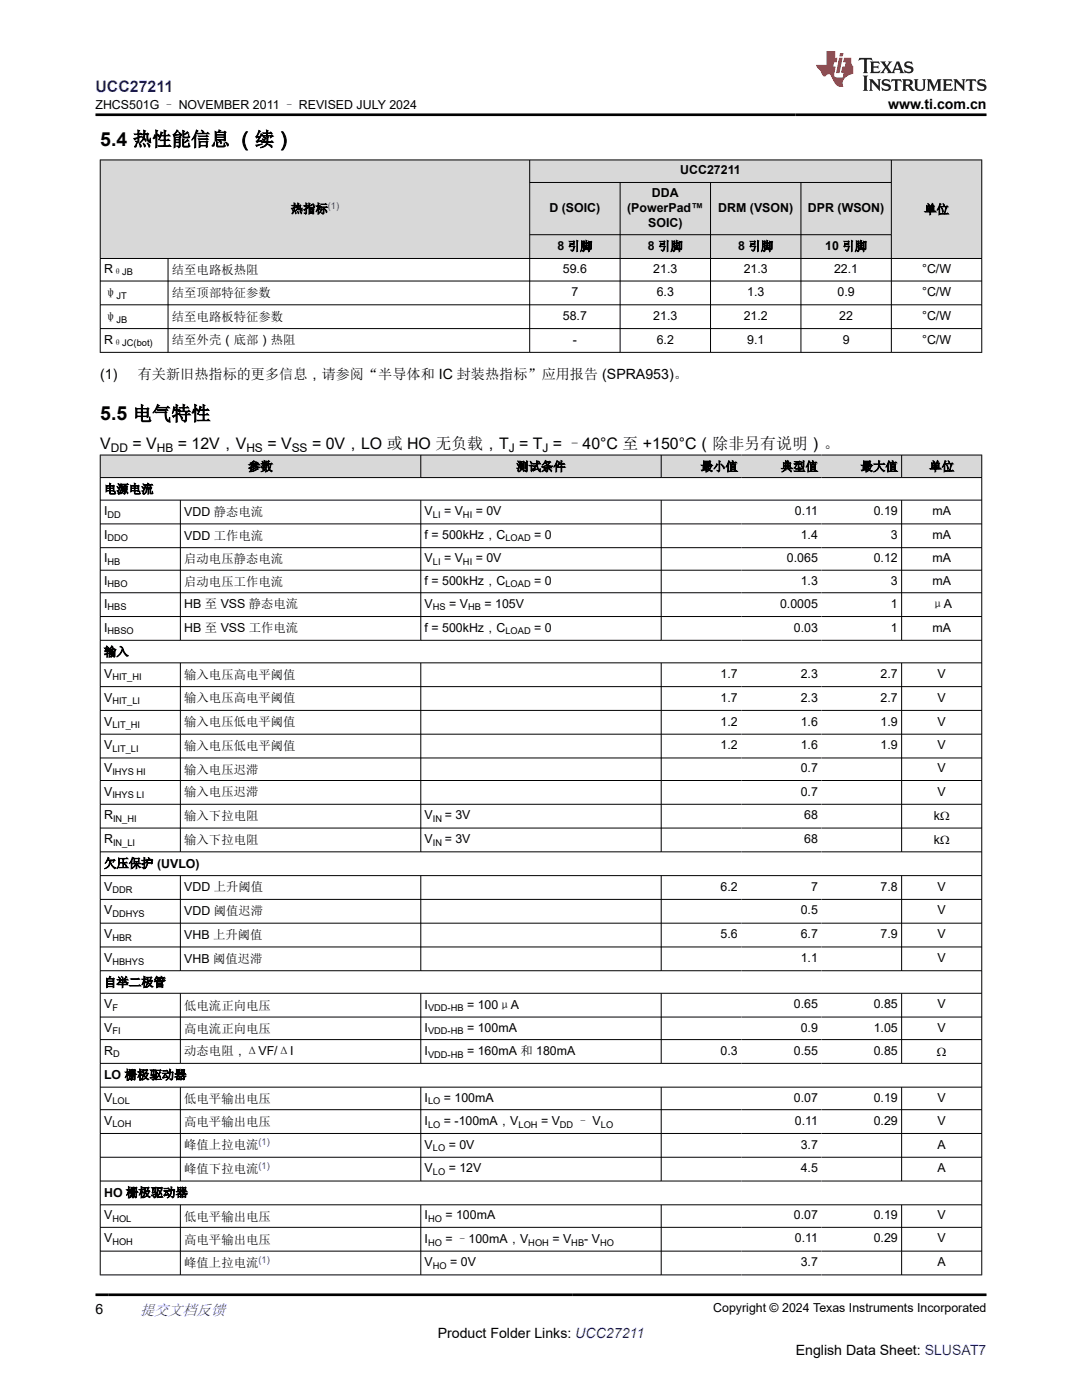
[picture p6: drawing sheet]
<svg xmlns="http://www.w3.org/2000/svg" width="216mm" height="279mm" viewBox="0 0 216 279" stroke-linecap="round" stroke-linejoin="round" font-family="sans-serif">
<g fill="#d8d8d8">
<path d="M20 31.9h175.9v4.5h-175.9z" fill-rule="evenodd"/>
<path d="M20.1 32h85.5v19.5h-85.5z" fill-rule="evenodd"/>
<path d="M105.8 32h72v4.4h-72z" fill-rule="evenodd"/>
<path d="M177.9 32h17.9v19.5h-17.9z" fill-rule="evenodd"/>
<path d="M105.8 36.5h17.9v10.3h-17.9z" fill-rule="evenodd"/>
<path d="M123.8 36.5h17.9v10.3h-17.9z" fill-rule="evenodd"/>
<path d="M141.8 36.5h18v10.3h-18z" fill-rule="evenodd"/>
<path d="M159.9 36.5h17.9v10.3h-17.9z" fill-rule="evenodd"/>
<path d="M105.8 46.9h17.9v4.6h-17.9z" fill-rule="evenodd"/>
<path d="M123.8 46.9h17.9v4.6h-17.9z" fill-rule="evenodd"/>
<path d="M141.8 46.9h18v4.6h-18z" fill-rule="evenodd"/>
<path d="M159.9 46.9h17.9v4.6h-17.9z" fill-rule="evenodd"/>
</g>
<g fill="none" stroke="#000" stroke-width=".2">
<path d="M19.9 31.9h176.1M20 31.9v38.5M105.7 31.9v38.5M105.7 36.4h72.2M123.7 36.4v34M141.8 36.4v34M159.8 36.4v34M177.9 31.9v38.5M195.9 31.9v38.5M19.9 51.6h176.1M19.9 56.1h176.1M33.5 51.6v18.8"/>
<path d="M105.7 46.8h72.2M19.9 60.8h176.1M19.9 65.6h176.1M19.9 70.3h176.1"/>
</g>
<g fill="#d8d8d8">
<path d="M20 90.8h175.9v4.5h-175.9z" fill-rule="evenodd"/>
<path d="M20.1 90.9h63.8v4.3h-63.8z" fill-rule="evenodd"/>
<path d="M84 90.9h47.9v4.3h-47.9z" fill-rule="evenodd"/>
<path d="M132 90.9h15.9v4.3h-15.9z" fill-rule="evenodd"/>
<path d="M147.9 90.9h16v4.3h-16z" fill-rule="evenodd"/>
<path d="M163.9 90.9h15.9v4.3h-15.9z" fill-rule="evenodd"/>
<path d="M180 90.9h15.8v4.3h-15.8z" fill-rule="evenodd"/>
</g>
<g fill="none" stroke="#000" stroke-width=".2">
<path d="M19.9 90.8h176.1M19.9 95.3h176.1M19.9 99.8h176.1M20 90.8v163.7M36 99.8v28M84 90.8v4.6M84 99.8v28M131.9 90.8v4.6M131.9 99.8v28M179.9 90.8v4.6M179.9 99.8v28M195.9 90.8v163.7"/>
<path d="M19.9 104.6h176.1M19.9 109.3h176.1M19.9 113.8h176.1M19.9 118.3h176.1M19.9 123h176.1M19.9 127.8h176.1M19.9 132.3h176.1M19.9 137h176.1M36 132.3v37.8M84 132.3v37.8M131.9 132.3v37.8M179.9 132.3v37.8"/>
<path d="M19.9 141.8h176.1M19.9 146.5h176.1M19.9 151.3h176.1M19.9 155.8h176.1M19.9 160.5h176.1M19.9 165.3h176.1M19.9 170h176.1M19.9 174.7h176.1M19.9 179.5h176.1M36 174.7v19.1M84 174.7v19.1M131.9 174.7v19.1"/>
<path d="M179.9 174.7v19.1M19.9 184.2h176.1M19.9 189h176.1M19.9 193.7h176.1M19.9 198.2h176.1M36 198.2v14.1M84 198.2v14.1M131.9 198.2v14.1M179.9 198.2v14.1M19.9 203h176.1M19.9 207.5h176.1M19.9 212.2h176.1"/>
<path d="M19.9 217h176.1M36 217v18.8M84 217v18.8M131.9 217v18.8M179.9 217v18.8M19.9 221.5h176.1M19.9 226.2h176.1M19.9 231h176.1M19.9 235.7h176.1M19.9 240.4h176.1M19.9 244.9h176.1M19.9 249.7h176.1"/>
<path d="M19.9 254.4h176.1M36 240.4v14.1M84 240.4v14.1M131.9 240.4v14.1M179.9 240.4v14.1"/>
</g>
<path d="M171.5 11.6l-.2 .5 .5-.2h.6v.1v2.2l-.2 .4h1l-.2-.4v-2.2v-.1h.5l.6 .2-.2-.5zM173.6 12.3l.2 .4v1.5l-.2 .4h1.9l.1-.6a1.08 1.08 0 0 1-1.3 .2v-.7h.6l.4 .2v-.7l-.4 .2h-.6v-.5l.2-.2a1 1 0 0 1 1 .3l-.1-.5zM175.7 12.3l.9 1.1-1 1.2h.9l-.2-.2 .5-.8 .4 .8-.2 .2h1.6l-.2-.2 .2-.5h.9l.1 .5-.1 .2h.9l-.2-.3-.8-2h-.5l-.9 2.2-.9-1.1 .9-1.1h-.8l.2 .2-.4 .6-.4-.6 .2-.2zM179 12.7l.4 1h-.7zM180.7 12.4a.65 .65 0 0 0-.2 .7 .65 .65 0 0 0 .6 .5l.6 .1 .1 .3a.79 .79 0 0 1-.7 .4 .79 .79 0 0 1-.7-.5l.1 .7 .2-.1a.93 .93 0 0 0 1.1 .1 .93 .93 0 0 0 .4-1 1.46 1.46 0 0 0-1.2-.6l-.1-.3a1.09 1.09 0 0 1 1.2 .2l-.2-.6-.1 .1-.5-.2zM172.2 15.1l.2 .4v2.2l-.2 .4h1l-.2-.4v-2.2l.2-.4zM173.4 15.8l.2 .4v1.5l-.2 .4h.8l-.3-.4 .1-1.3 1.6 1.8v-2l.2-.4h-.7l.1 .2 .1 1.1-1.2-1.3zM176.2 15.9a.65 .65 0 0 0-.2 .8 .65 .65 0 0 0 .6 .4l.6 .2 .1 .2a.79 .79 0 0 1-.7 .4 .79 .79 0 0 1-.7-.5l.1 .7 .2-.1a.93 .93 0 0 0 1.1 .1 .93 .93 0 0 0 .4-.9 1.46 1.46 0 0 0-1.2-.6l-.1-.4a1.09 1.09 0 0 1 1.2 .2l-.1-.6-.2 .1-.5-.1zM177.9 15.8l-.1 .6a.63 .63 0 0 1 .8-.3v1.6l-.3 .4h1l-.2-.4v-1.6a.66 .66 0 0 1 .8 .3l-.1-.6zM180 15.8l.2 .4v1.5l-.2 .4h1l-.2-.2-.1-.7h.5l.1 .2a.79 .79 0 0 0 1.2 .6l-1-.9a.61 .61 0 0 0 .6-.6 .61 .61 0 0 0-.5-.7zM180.8 16.1h.1a.47 .47 0 0 1 .5 .1 .47 .47 0 0 1 .1 .5l-.1 .1-.7 .1zM182.3 15.8l.2 .2a2.27 2.27 0 0 0 .4 2 1.04 1.04 0 0 0 1.7-.7v-1.3l.2-.2h-.8l.2 .4v1.1a.6 .6 0 0 1-.6 .6 .6 .6 0 0 1-.6-.6v-1.1l.3-.4zM184.9 15.8l.2 .4v1.5l-.2 .4h.8l-.3-.4v-1.4l.9 1.9 .9-1.9v1.4l-.3 .4h1l-.2-.4v-1.5l.2-.4h-.8l-.7 1.5-.6-1.5zM188.1 15.8l.2 .4v1.5l-.2 .4h1.9l.1-.6a1.09 1.09 0 0 1-1.3 .2v-.7h.6l.4 .2v-.6l-.4 .2h-.6v-.6l.2-.1a1.01 1.01 0 0 1 1 .3l-.1-.6zM190.2 15.8l.3 .4v1.5l-.3 .4h.8l-.2-.4v-1.3l1.6 1.8v-2l.2-.4h-.7l.2 .2v1.1l-1.2-1.3zM192.8 15.8l-.1 .6a.63 .63 0 0 1 .8-.3v1.6l-.3 .4h1l-.2-.4v-1.6a.66 .66 0 0 1 .8 .3l-.1-.6zM195.2 15.9a.65 .65 0 0 0-.2 .8 .65 .65 0 0 0 .6 .4l.6 .2 .2 .2a.79 .79 0 0 1-.7 .4 .79 .79 0 0 1-.7-.5l.1 .7 .2-.1a.93 .93 0 0 0 1 .1 .93 .93 0 0 0 .5-.9 1.46 1.46 0 0 0-1.3-.6v-.4a1.09 1.09 0 0 1 1.2 .2l-.2-.6-.2 .1-.5-.1z" fill="#231f20"/>
<path d="M164.9 10.2v2.8h-2l.1 .3 .8 1a.95 .95 0 0 0 1 .9 .59 .59 0 0 1 .5-.4 .59 .59 0 0 1 .5 .4l.4 .7a1.59 1.59 0 0 0 2.1 1.4 1.61 1.61 0 0 1 1-2.3l1-.3-.1-1.5a1.59 1.59 0 0 1-.3-1.7h-1.5l-.2 .9h.6l-.2 .9h-.5l-.2 1v.2l.4 .1-.1 .9h-.7a.73 .73 0 0 1-1-.7l.3-1.5h-.5l.1-.9h.5l.2-.9h-.5v-1.3zM167.4 11.5l-.6 3.1h.7l.6-3.1zM167.6 10.6l-.1 .6h.7l.1-.6z" fill="#ed1c24"/>
<path d="M19 22.9h177.8M19 258.4h177.8" fill="none" stroke="#000" stroke-width=".53"/>
<g font-size="3.9">
<text x="20" y="29.1">5.4 热性能信息 （续）</text>
<text x="20" y="83.9">5.5 电气特性</text>
</g>
<text font-size="3.2" fill="#00f" x="19" y="18.3">UCC27211</text>
<g font-size="3.2">
<text x="20" y="89.7">V</text>
<text x="26.4" y="89.7">= V</text>
<text x="35.5" y="89.7">= 12V，V</text>
<text x="53.4" y="89.7">= V</text>
<text x="62.3" y="89.7">= 0V，LO 或 HO 无负载，T = T = –40°C 至 +150°C（除非另有说明）。</text>
</g>
<text font-size="3" fill="#00f" x="27.9" y="262.4">提交文档反馈</text>
<g font-size="2.8">
<text x="177.2" y="21.7">www.ti.com.cn</text>
<text x="20" y="75.7">(1)</text>
<text x="27.5" y="75.7">有关新旧热指标的更多信息，请参阅“半导体和 IC 封装热指标”应用报告 (SPRA953)。</text>
<text x="19" y="262.1">6</text>
<text x="87.3" y="266.9">Product Folder Links: UCC27211</text>
<text x="158.8" y="270.3">English Data Sheet: SLUSAT7</text>
</g>
<g font-size="2.5">
<text x="19.1" y="21.8">ZHCS501G – NOVEMBER 2011 – REVISED JULY 2024</text>
<text x="135.7" y="34.8">UCC27211</text>
<text x="130.1" y="39.3">DDA</text>
<text x="58" y="42.5">热指标</text>
<text x="109.6" y="42.3">D (SOIC)</text>
<text x="125.1" y="42.3">(PowerPad™</text>
<text x="129.3" y="45.2">SOIC)</text>
<text x="143.3" y="42.3">DRM (VSON)</text>
<text x="161.2" y="42.3">DPR (WSON)</text>
<text x="184.4" y="42.6">单位</text>
<text x="111.2" y="50">8 引脚</text>
<text x="129.3" y="50">8 引脚</text>
<text x="147.3" y="50">8 引脚</text>
<text x="164.7" y="50">10 引脚</text>
<text x="20.8" y="54.5">R</text>
<text x="20.8" y="59.2">ψ</text>
<text x="34.3" y="54.7">结至电路板热阻</text>
<text x="34.3" y="59.3">结至顶部特征参数</text>
<text x="112.3" y="54.5">59.6</text>
<text x="114" y="59.1">7</text>
<text x="130.4" y="54.5">21.3</text>
<text x="131" y="59.1">6.3</text>
<text x="148.4" y="54.5">21.3</text>
<text x="149.1" y="59.1">1.3</text>
<text x="166.4" y="54.5">22.1</text>
<text x="167.1" y="59.1">0.9</text>
<text x="184" y="54.5">°C/W</text>
<text x="184" y="59.1">°C/W</text>
<text x="20.8" y="64">ψ</text>
<text x="34.3" y="64.1">结至电路板特征参数</text>
<text x="112.3" y="63.8">58.7</text>
<text x="130.4" y="63.8">21.3</text>
<text x="148.4" y="63.8">21.2</text>
<text x="167.5" y="63.8">22</text>
<text x="184" y="63.8">°C/W</text>
<text x="20.8" y="68.6">R</text>
<text x="34.3" y="68.7">结至外壳（底部）热阻</text>
<text x="114.3" y="68.6">-</text>
<text x="131" y="68.6">6.2</text>
<text x="149.1" y="68.6">9.1</text>
<text x="168.2" y="68.6">9</text>
<text x="184" y="68.6">°C/W</text>
<text x="49.5" y="93.9">参数</text>
<text x="103" y="93.9">测试条件</text>
<text x="139.8" y="93.9">最小值</text>
<text x="155.8" y="93.9">典型值</text>
<text x="171.7" y="93.9">最大值</text>
<text x="185.4" y="93.9">单位</text>
<text x="20.8" y="98.4">电源电流</text>
<text x="20.8" y="102.8">I</text>
<text x="20.8" y="107.6">I</text>
<text x="36.8" y="102.9">VDD 静态电流</text>
<text x="36.8" y="107.7">VDD 工作电流</text>
<text x="84.7" y="102.8">V</text>
<text x="84.7" y="107.6">f = 500kHz，C</text>
<text x="88.6" y="102.8">= V</text>
<text x="94.9" y="102.8">= 0V</text>
<text x="106.6" y="107.6">= 0</text>
<text x="158.6" y="102.8">0.11</text>
<text x="159.8" y="107.6">1.4</text>
<text x="174.3" y="102.8">0.19</text>
<text x="177.8" y="107.6">3</text>
<text x="186.1" y="102.8">mA</text>
<text x="186.1" y="107.6">mA</text>
<text x="20.8" y="112.2">I</text>
<text x="36.8" y="112.4">启动电压静态电流</text>
<text x="84.7" y="112.2">V</text>
<text x="88.6" y="112.2">= V</text>
<text x="94.9" y="112.2">= 0V</text>
<text x="157" y="112.2">0.065</text>
<text x="174.3" y="112.2">0.12</text>
<text x="186.1" y="112.2">mA</text>
<text x="20.8" y="116.7">I</text>
<text x="36.8" y="116.9">启动电压工作电流</text>
<text x="84.7" y="116.7">f = 500kHz，C</text>
<text x="106.6" y="116.7">= 0</text>
<text x="159.8" y="116.7">1.3</text>
<text x="177.8" y="116.7">3</text>
<text x="186.1" y="116.7">mA</text>
<text x="20.8" y="121.3">I</text>
<text x="36.8" y="121.4">HB 至 VSS 静态电流</text>
<text x="84.7" y="121.3">V</text>
<text x="89.6" y="121.3">= V</text>
<text x="96.7" y="121.3">= 105V</text>
<text x="155.7" y="121.3">0.0005</text>
<text x="177.8" y="121.3">1</text>
<text x="185.8" y="121.4">μA</text>
<text x="20.8" y="126.1">I</text>
<text x="20.8" y="130.9">输入</text>
<text x="36.8" y="126.2">HB 至 VSS 工作电流</text>
<text x="84.7" y="126.1">f = 500kHz，C</text>
<text x="106.6" y="126.1">= 0</text>
<text x="158.4" y="126.1">0.03</text>
<text x="177.8" y="126.1">1</text>
<text x="186.1" y="126.1">mA</text>
<text x="20.8" y="135.3">V</text>
<text x="36.8" y="135.4">输入电压高电平阈值</text>
<text x="143.8" y="135.3">1.7</text>
<text x="159.8" y="135.3">2.3</text>
<text x="175.7" y="135.3">2.7</text>
<text x="187.1" y="135.3">V</text>
<text x="20.8" y="140">V</text>
<text x="36.8" y="140.2">输入电压高电平阈值</text>
<text x="143.8" y="140">1.7</text>
<text x="159.8" y="140">2.3</text>
<text x="175.7" y="140">2.7</text>
<text x="187.1" y="140">V</text>
<text x="20.8" y="144.8">V</text>
<text x="20.8" y="149.5">V</text>
<text x="36.8" y="144.9">输入电压低电平阈值</text>
<text x="36.8" y="149.7">输入电压低电平阈值</text>
<text x="143.8" y="144.8">1.2</text>
<text x="143.8" y="149.5">1.2</text>
<text x="159.8" y="144.8">1.6</text>
<text x="159.8" y="149.5">1.6</text>
<text x="175.7" y="144.8">1.9</text>
<text x="175.7" y="149.5">1.9</text>
<text x="187.1" y="144.8">V</text>
<text x="187.1" y="149.5">V</text>
<text x="20.8" y="154.2">V</text>
<text x="36.8" y="154.4">输入电压迟滞</text>
<text x="159.8" y="154.2">0.7</text>
<text x="187.1" y="154.2">V</text>
<text x="20.8" y="158.8">V</text>
<text x="36.8" y="158.9">输入电压迟滞</text>
<text x="159.8" y="158.8">0.7</text>
<text x="187.1" y="158.8">V</text>
<text x="20.8" y="163.5">R</text>
<text x="36.8" y="163.6">输入下拉电阻</text>
<text x="84.7" y="163.5">V</text>
<text x="88.7" y="163.5">= 3V</text>
<text x="160.5" y="163.5">68</text>
<text x="186.3" y="163.6">kΩ</text>
<text x="20.8" y="168.3">R</text>
<text x="20.8" y="173.1">欠压保护 (UVLO)</text>
<text x="36.8" y="168.4">输入下拉电阻</text>
<text x="84.7" y="168.3">V</text>
<text x="88.7" y="168.3">= 3V</text>
<text x="160.5" y="168.3">68</text>
<text x="186.3" y="168.4">kΩ</text>
<text x="20.8" y="177.8">V</text>
<text x="36.8" y="177.9">VDD 上升阈值</text>
<text x="143.8" y="177.8">6.2</text>
<text x="161.8" y="177.8">7</text>
<text x="175.7" y="177.8">7.8</text>
<text x="187.1" y="177.8">V</text>
<text x="20.8" y="182.5">V</text>
<text x="36.8" y="182.6">VDD 阈值迟滞</text>
<text x="159.8" y="182.5">0.5</text>
<text x="187.1" y="182.5">V</text>
<text x="20.8" y="187.3">V</text>
<text x="20.8" y="192">V</text>
<text x="36.8" y="187.4">VHB 上升阈值</text>
<text x="143.8" y="187.3">5.6</text>
<text x="159.8" y="187.3">6.7</text>
<text x="159.8" y="192">1.1</text>
<text x="175.7" y="187.3">7.9</text>
<text x="187.1" y="187.3">V</text>
<text x="187.1" y="192">V</text>
<text x="20.8" y="196.9">自举二极管</text>
<text x="36.8" y="192.1">VHB 阈值迟滞</text>
<text x="20.8" y="201.2">V</text>
<text x="36.8" y="201.5">低电流正向电压</text>
<text x="84.7" y="201.4">I</text>
<text x="93.2" y="201.4">= 100μA</text>
<text x="158.4" y="201.2">0.65</text>
<text x="174.3" y="201.2">0.85</text>
<text x="187.1" y="201.2">V</text>
<text x="20.8" y="205.9">V</text>
<text x="36.8" y="206.1">高电流正向电压</text>
<text x="84.7" y="205.9">I</text>
<text x="93.2" y="205.9">= 100mA</text>
<text x="159.8" y="205.9">0.9</text>
<text x="174.3" y="205.9">1.05</text>
<text x="187.1" y="205.9">V</text>
<text x="20.8" y="210.5">R</text>
<text x="20.8" y="215.4">LO 栅极驱动器</text>
<text x="36.8" y="210.6">动态电阻，ΔVF/ΔI</text>
<text x="84.7" y="210.6">I</text>
<text x="93.2" y="210.6">= 160mA 和 180mA</text>
<text x="143.8" y="210.5">0.3</text>
<text x="158.4" y="210.5">0.55</text>
<text x="174.3" y="210.5">0.85</text>
<text x="187" y="210.7">Ω</text>
<text x="20.8" y="219.9">V</text>
<text x="36.8" y="220.1">低电平输出电压</text>
<text x="84.7" y="219.9">I</text>
<text x="88.6" y="219.9">= 100mA</text>
<text x="158.4" y="219.9">0.07</text>
<text x="174.3" y="219.9">0.19</text>
<text x="187.1" y="219.9">V</text>
<text x="20.8" y="224.5">V</text>
<text x="36.8" y="224.7">高电平输出电压</text>
<text x="84.7" y="224.6">I</text>
<text x="88.6" y="224.6">= -100mA，V</text>
<text x="108" y="224.6">= V</text>
<text x="115.1" y="224.6">– V</text>
<text x="158.6" y="224.5">0.11</text>
<text x="174.3" y="224.5">0.29</text>
<text x="187.1" y="224.5">V</text>
<text x="36.8" y="229.3">峰值上拉电流</text>
<text x="84.7" y="229.2">V</text>
<text x="84.7" y="234">V</text>
<text x="89.5" y="229.2">= 0V</text>
<text x="89.5" y="234">= 12V</text>
<text x="159.8" y="229.2">3.7</text>
<text x="159.8" y="234">4.5</text>
<text x="187.1" y="229.2">A</text>
<text x="187.1" y="234">A</text>
<text x="20.8" y="238.8">HO 栅极驱动器</text>
<text x="36.8" y="234.1">峰值下拉电流</text>
<text x="20.8" y="243.3">V</text>
<text x="36.8" y="243.6">低电平输出电压</text>
<text x="84.7" y="243.3">I</text>
<text x="88.9" y="243.3">= 100mA</text>
<text x="158.4" y="243.3">0.07</text>
<text x="174.3" y="243.3">0.19</text>
<text x="187.1" y="243.3">V</text>
<text x="20.8" y="248">V</text>
<text x="36.8" y="248.2">高电平输出电压</text>
<text x="84.7" y="248.1">I</text>
<text x="88.9" y="248.1">= –100mA，V</text>
<text x="110.2" y="248.1">= V</text>
<text x="116.6" y="248.1">- V</text>
<text x="158.6" y="248">0.11</text>
<text x="174.3" y="248">0.29</text>
<text x="187.1" y="248">V</text>
<text x="36.8" y="252.8">峰值上拉电流</text>
<text x="84.7" y="252.7">V</text>
<text x="89.8" y="252.7">= 0V</text>
<text x="159.8" y="252.7">3.7</text>
<text x="187.1" y="252.7">A</text>
<text x="142.3" y="261.8">Copyright © 2024 Texas Instruments Incorporated</text>
</g>
<g font-size="2.4">
<text x="22.1" y="90.3">DD</text>
<text x="31.3" y="90.3">HB</text>
<text x="49.2" y="90.3">HS</text>
<text x="58.2" y="90.3">SS</text>
<text x="101.5" y="90.3">J</text>
<text x="108.3" y="90.3">J</text>
</g>
<g font-size="1.9" fill="#00f">
<text x="65.4" y="41.7">(1)</text>
<text x="51.6" y="228.5">(1)</text>
<text x="51.6" y="233.3">(1)</text>
<text x="51.6" y="252">(1)</text>
</g>
<g font-size="1.9">
<text x="22.6" y="55">θJB</text>
<text x="23.2" y="59.7">JT</text>
<text x="23.2" y="64.5">JB</text>
<text x="22.6" y="69.1">θJC(bot)</text>
<text x="21.5" y="103.3">DD</text>
<text x="86.4" y="103.3">LI</text>
<text x="92.4" y="103.3">HI</text>
<text x="21.5" y="108.1">DDO</text>
<text x="21.5" y="112.7">HB</text>
<text x="86.4" y="112.7">LI</text>
<text x="92.4" y="112.7">HI</text>
<text x="100.9" y="108.1">LOAD</text>
<text x="21.5" y="117.2">HBO</text>
<text x="100.9" y="117.2">LOAD</text>
<text x="21.5" y="121.8">HBS</text>
<text x="86.4" y="121.8">HS</text>
<text x="93.4" y="121.8">HB</text>
<text x="21.5" y="126.5">HBSO</text>
<text x="100.9" y="126.5">LOAD</text>
<text x="22.4" y="135.8">HIT_HI</text>
<text x="22.4" y="140.5">HIT_LI</text>
<text x="22.4" y="145.3">LIT_HI</text>
<text x="22.4" y="150">LIT_LI</text>
<text x="22.4" y="154.7">IHYS HI</text>
<text x="22.4" y="159.3">IHYS LI</text>
<text x="22.6" y="164">IN_HI</text>
<text x="86.4" y="164">IN</text>
<text x="22.6" y="168.8">IN_LI</text>
<text x="86.4" y="168.8">IN</text>
<text x="22.4" y="178.3">DDR</text>
<text x="22.4" y="183">DDHYS</text>
<text x="22.4" y="187.7">HBR</text>
<text x="22.4" y="192.5">HBHYS</text>
<text x="22.4" y="201.7">F</text>
<text x="85.4" y="201.9">VDD-HB</text>
<text x="22.4" y="206.4">FI</text>
<text x="85.4" y="206.4">VDD-HB</text>
<text x="22.6" y="211">D</text>
<text x="85.4" y="211.1">VDD-HB</text>
<text x="22.4" y="220.3">LOL</text>
<text x="85.4" y="220.3">LO</text>
<text x="22.4" y="225">LOH</text>
<text x="85.4" y="225.1">LO</text>
<text x="103.5" y="225.1">LOH</text>
<text x="111.7" y="225.1">DD</text>
<text x="119.9" y="225.1">LO</text>
<text x="86.4" y="229.7">LO</text>
<text x="86.4" y="234.5">LO</text>
<text x="22.4" y="243.8">HOL</text>
<text x="85.4" y="243.8">HO</text>
<text x="22.4" y="248.4">HOH</text>
<text x="85.4" y="248.6">HO</text>
<text x="105.4" y="248.6">HOH</text>
<text x="114" y="248.6">HB</text>
<text x="119.7" y="248.6">HO</text>
<text x="86.4" y="253.2">HO</text>
</g>
</svg>
